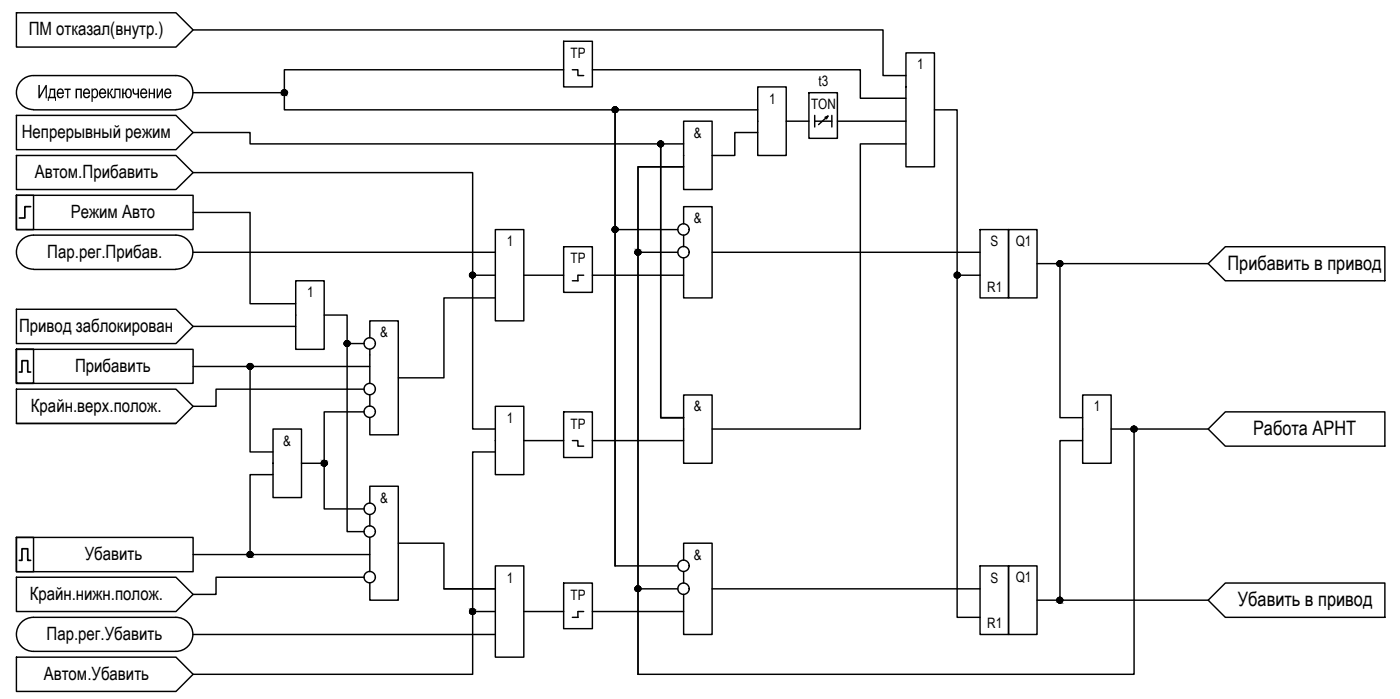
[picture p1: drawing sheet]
<svg xmlns="http://www.w3.org/2000/svg" width="246mm" height="123mm" viewBox="0 0 246 123" stroke-linecap="round" stroke-linejoin="round" font-family="sans-serif">
<!-- layer: 0 -->
<g fill="none" stroke="#000" stroke-width=".25">
<path d="M2.9 2.2h28l3 3-3 3.1h-28zM5.9 19.3h25M30.8 13.2a2.98 2.98 0 0 1 3 3 2.98 2.98 0 0 1-3 3M30.9 13.2h-25a2.98 2.98 0 0 0-3 3 2.98 2.98 0 0 0 3 3M33.9 16.3h16v3h83M33.9 5.2h121v8h4M98.8 7.2h5.1v8h-5.1zM98.8 12.2h-48.9v4.1M100.4 12.2h.9v1h1.1M103.9 12.2h47v5h8M107.9 19.3v79.9h11M132.9 15.2h5v12.1h-5z"/>
<path d="M141.9 16.3h5v8h-5zM158.9 9.3h5v20h-5zM163.9 19.3h4v88.9h4M2.9 34.2h3v6.1h-3zM2.9 34.2h31v6.1h-31zM2.9 27.3h28l3 3-3 2.9h-28zM2.9 20.2h28l3 3-3 3h-28zM33.9 37.3h10v16h8M33.9 30.3h49v18h4M33.9 23.2h10v2h76M115.9 25.2v48h4h-4M119.9 39.2v-3h5v16h-5v-6.9"/>
<path d="M119.9 29.3h-8v88.9h87v-43M119.9 21.2h5v12h-5zM132.9 23.2h-4v4.1h-4M137.9 21.2h4M142.9 21.2h3M142.9 20.2v2.1M144.7 20.6l.5-.2-1.6 1.4M145.2 20.4l-.3 .4M145.9 20.2v2.1M146.9 21.2h12M158.9 25.2h-8v50h-26M2.9 54.2h28l3 3-3 3h-28z"/>
<path d="M5.9 47.2h25M30.8 41.2a2.98 2.98 0 0 1 3 3 2.98 2.98 0 0 1-3 3M30.9 41.2h-25a2.98 2.98 0 0 0-3 3 2.98 2.98 0 0 0 3 3M33.9 44.2h53M33.9 57.2h18M51.9 49.2h5v12.1h-5zM56.9 55.2h4v38h3M64.9 59.2v-2.9h4.9v19.9h-4.9v-3M82.9 48.3v26.9h4M86.9 40.3h5v16h-5zM86.9 52.2h-9v14h-8.1M91.9 48.3h6.9"/>
<path d="M98.8 43.3h5.1v8h-5.1zM100.4 49.2h1M101.3 48.3v.9M101.4 48.3h1M103.9 48.3h16M107.9 40.3h11M111.9 44.2h7M119.9 41.2v2.1M124.9 44.2h47M167.9 48.3h4M171.9 40.3h5v11.9h-5zM176.9 40.3h5v11.9h-5z"/>
<path d="M181.9 46.2h30M185.9 46.2v27h4M211.9 46.2l3-2.9h28v5.9h-28zM2.9 61.3h31v5.9h-31v-5.9v5.9h3v-5.9zM2.9 68.2h28l3 3-3 3.1h-28zM2.9 74.3h28M33.9 64.3h31M43.9 64.3v14.9h4M47.9 75.2h5v12h-5zM60.9 60.2h3M63.9 68.2h-26v3h-4M63.9 72.2h-7v17h7"/>
<path d="M64.9 61.3v5.9M64.9 69.3v1.9M86.9 71.2h5v12h-5zM86.9 79.2h-4v28M91.9 77.3h6.9M98.8 72.2h5.1v8h-5.1zM100.4 77.3h.9v.9h1.1M103.9 77.3h16M119.9 69.3h5v11.9h-5zM189.9 69.3h5v11.9h-5zM189.9 77.3h-4v27.9M194.9 75.2h17"/>
<path d="M211.9 75.2l3-3h28v6h-28zM2.9 94.2h31v6h-31zM2.9 94.2h3v6h-3zM33.9 97.2h31M47.9 83.2h-4v14M52.9 81.2h4M64.9 88.2v-2.9h4.9v19.9h-4.9v-3M64.9 90.3v1.9M64.9 94.2v6M69.8 95.2h8.1v8h9M86.9 99.2h5v16h-5zM119.9 98.3v-3.1h5v16.1h-5v-7.1"/>
<path d="M171.9 99.2h5v12.1h-5zM176.9 99.2h5v12.1h-5zM2.9 115.2h28l3 3-3 3h-28zM2.9 101.2h28l3 3-3 3h-28zM30.8 108.2a2.98 2.98 0 0 1 3 3 2.98 2.98 0 0 1-3 3M30.9 108.2h-25a2.98 2.98 0 0 0-3 3 2.98 2.98 0 0 0 3 3h25M33.9 111.3h53M63.9 101.2h-26v3h-4M77.9 103.2h9M86.9 107.2h-4v11h-49M91.9 107.2h6.9M98.8 102.2h5.1v8h-5.1z"/>
<path d="M100.4 108.2h1M101.3 107.2v1M101.4 107.2h1M103.9 107.2h16M111.9 103.2h7M119.9 100.2v2M124.9 103.2h47M181.9 105.2h30M211.9 105.2l3-3h28v6h-28z"/>
<circle cx="49.8" cy="16.2" r=".49"/>
<circle cx="107.8" cy="19.2" r=".49"/>
<circle cx="115.8" cy="25.2" r=".49"/>
<circle cx="82.9" cy="48.2" r=".49"/>
<circle cx="107.8" cy="40.2" r=".49"/>
<circle cx="111.9" cy="44.2" r=".49"/>
<circle cx="119.9" cy="40.2" r=".99"/>
<circle cx="119.9" cy="44.2" r=".99"/>
<circle cx="167.8" cy="48.2" r=".49"/>
<circle cx="185.9" cy="46.2" r=".49"/>
<circle cx="43.8" cy="64.2" r=".49"/>
<circle cx="60.9" cy="60.2" r=".49"/>
<circle cx="64.8" cy="60.2" r=".99"/>
<circle cx="64.8" cy="72.2" r=".99"/>
<circle cx="64.8" cy="68.2" r=".99"/>
<circle cx="198.9" cy="75.2" r=".49"/>
<circle cx="43.8" cy="97.2" r=".49"/>
<circle cx="56.8" cy="81.2" r=".49"/>
<circle cx="64.8" cy="89.2" r=".99"/>
<circle cx="64.8" cy="93.2" r=".99"/>
<circle cx="119.9" cy="99.2" r=".99"/>
<circle cx="64.8" cy="101.2" r=".99"/>
<circle cx="82.9" cy="107.2" r=".49"/>
<circle cx="111.9" cy="103.2" r=".49"/>
<circle cx="119.9" cy="103.2" r=".99"/>
<circle cx="185.9" cy="105.2" r=".49"/>
</g>
<g fill="#000" stroke="#000" stroke-width=".18">
<path d="M49.7 16.7h.3zM49.8 15.7h.1zM107.5 18.9h.7zM107.8 18.8h.1zM107.5 39.9h.7zM107.8 39.7h.1zM115.7 25.7h.3zM115.8 24.8h.1zM60.8 59.7h.1zM82.8 48.7h.2zM82.8 47.8h.1zM111.8 44.7h.2z"/>
<path d="M111.8 43.7h.1zM167.8 48.7h.2zM167.8 47.8h.1zM185.8 46.7h.2zM185.8 45.8h.1zM43.8 64.7h.2zM43.8 63.8h.1zM60.7 60.7h.3zM198.8 75.7h.2zM198.8 74.8h.1zM43.8 97.7h.2zM43.8 96.7h.1z"/>
<path d="M56.8 81.7h.2zM56.8 80.7h.1zM82.8 107.7h.2zM82.8 106.7h.1zM111.8 103.7h.2zM111.8 102.7h.1zM185.8 105.7h.2zM185.8 104.7h.1z"/>
<path d="M49.8 15.7h.2zM49.7 15.7h.3z"/>
<path d="M49.8 16.8h.1zM49.7 16.7l.2 .1z"/>
<path d="M49.7 15.7l.3 .1zM49.7 15.7l.3 .1z"/>
<path d="M49.7 15.8h.4zM49.7 15.8h.4z"/>
<path d="M49.7 16.7h.3zM49.7 16.7h.3z"/>
<path d="M49.7 15.8h.4zM49.7 15.8h.4z"/>
<path d="M49.7 16.7h.4zM49.7 16.7h.3z"/>
<path d="M49.6 15.8h.6zM49.6 15.8h.6z"/>
<path d="M49.6 16.7h.5zM49.6 16.7h.5z"/>
<path d="M49.6 15.8l.6 .1zM49.6 15.8l.6 .1z"/>
<path d="M49.6 16.6h.6zM49.6 16.6l.5 .1z"/>
<path d="M49.5 15.9h.7zM49.5 15.9h.7z"/>
<path d="M49.5 16.6h.7zM49.5 16.6h.7z"/>
<path d="M49.5 15.9l.7 .1zM49.5 15.9l.7 .1z"/>
<path d="M49.5 16h.8zM49.4 16h.9z"/>
<path d="M49.5 16.6h.7zM49.5 16.6h.7z"/>
<path d="M49.5 16.6h.7zM49.5 16.6h.7z"/>
<path d="M49.4 16h.9zM49.4 16h.9z"/>
<path d="M49.4 16h.9zM49.4 16h.9z"/>
<path d="M49.4 16.5h.9zM49.4 16.5h.9z"/>
<path d="M49.4 16.5h.9zM49.4 16.5l.8 .1z"/>
<path d="M49.4 16l.9 .1zM49.4 16l.9 .1z"/>
<path d="M49.4 16.1l1 .1zM49.4 16.1l1 .1z"/>
<path d="M49.4 16.4h.9zM49.4 16.4h.9z"/>
<path d="M49.4 16.4h.9zM49.4 16.4l.9 .1z"/>
<path d="M49.4 16.2h1zM49.4 16.2h1z"/>
<path d="M49.4 16.2l1 .1zM49.4 16.2l1 .1z"/>
<path d="M49.4 16.3h1zM49.4 16.3h1z"/>
<path d="M49.4 16.3h1zM49.4 16.3h1z"/>
<path d="M49.4 16.3h1zM49.4 16.3l.9 .1z"/>
<path d="M107.8 18.8h.2zM107.8 18.8h.2z"/>
<path d="M107.8 18.8h.2zM107.7 18.8h.3z"/>
<path d="M107.8 19.7h.2zM107.8 19.7h.1zM107.8 19.7l.1 .1z"/>
<path d="M107.7 18.8h.4zM107.7 18.8h.4z"/>
<path d="M107.7 19.7h.3zM107.7 19.7h.3z"/>
<path d="M107.7 18.8h.4zM107.6 18.8h.5z"/>
<path d="M107.7 19.7h.4zM107.7 19.7h.3z"/>
<path d="M107.6 18.8h.6zM107.6 18.8h.6z"/>
<path d="M107.6 19.7h.5zM107.6 19.7h.5z"/>
<path d="M107.6 18.8l.6 .1zM107.6 18.8l.6 .1z"/>
<path d="M107.6 19.6h.6zM107.6 19.6l.5 .1z"/>
<path d="M107.5 18.9h.7zM107.5 18.9h.7zM107.5 18.9h.7z"/>
<path d="M107.5 19.6h.7zM107.5 19.6h.7z"/>
<path d="M107.5 18.9l.8 .1zM107.5 18.9l.8 .1z"/>
<path d="M107.5 19.6h.7zM107.5 19.6h.7z"/>
<path d="M107.5 19.6h.7zM107.5 19.6h.7z"/>
<path d="M107.4 19h.9zM107.4 19h.9z"/>
<path d="M107.4 19.5h.9zM107.4 19.5l.8 .1z"/>
<path d="M107.4 19h.9zM107.4 19h.9z"/>
<path d="M107.4 19l.9 .1zM107.4 19l.9 .1z"/>
<path d="M107.4 19.1h1zM107.4 19.1h1z"/>
<path d="M107.4 19.4h.9zM107.4 19.4h.9z"/>
<path d="M107.4 19.4l.9 .1zM107.4 19.4l.9 .1z"/>
<path d="M107.4 19.5h.9zM107.4 19.5h.9z"/>
<path d="M107.4 19.1l1 .1zM107.4 19.1l1 .1h-1z"/>
<path d="M107.4 19.2l1 .1zM107.4 19.2l1 .1z"/>
<path d="M107.4 19.3h1zM107.4 19.3h1z"/>
<path d="M107.4 19.3h1zM107.4 19.3h1z"/>
<path d="M107.4 19.3h1zM107.4 19.3l.9 .1z"/>
<path d="M107.8 39.7h.2zM107.8 39.7h.2z"/>
<path d="M107.8 39.7l.2 .1zM107.7 39.8h.3z"/>
<path d="M107.7 39.8h.4zM107.7 39.8h.4z"/>
<path d="M107.7 39.8h.4zM107.6 39.8h.5z"/>
<path d="M107.6 39.8h.6zM107.6 39.8h.6z"/>
<path d="M107.6 39.8l.6 .1zM107.6 39.8l.6 .1z"/>
<path d="M107.5 39.9h.7zM107.5 39.9h.7zM107.5 39.9h.7z"/>
<path d="M107.5 39.9l.8 .1zM107.5 39.9l.8 .1z"/>
<path d="M107.4 40h.9zM107.4 40h.9z"/>
<path d="M115.8 24.8h.2zM115.7 24.8h.3z"/>
<path d="M115.8 25.7h.1zM115.7 25.7h.2z"/>
<path d="M115.7 24.8h.3zM115.7 24.8h.3z"/>
<path d="M115.7 24.8h.4zM115.7 24.8h.4z"/>
<path d="M115.7 25.7h.3zM115.7 25.7h.3z"/>
<path d="M115.7 24.8h.4zM115.6 24.8h.5z"/>
<path d="M115.7 25.7h.4zM115.7 25.7h.3z"/>
<path d="M115.6 24.8h.6zM115.6 24.8h.6z"/>
<path d="M115.6 25.7h.5zM115.6 25.7h.5z"/>
<path d="M115.6 24.8l.6 .1zM115.6 24.8l.6 .1z"/>
<path d="M115.6 25.7h.6zM115.6 25.7h.5z"/>
<path d="M115.5 25.6h.7zM115.5 25.6h.7z"/>
<path d="M115.5 25.6h.7zM115.5 25.6l.7 .1z"/>
<path d="M115.5 24.9h.7zM115.5 24.9h.7z"/>
<path d="M115.5 24.9h.7zM115.5 24.9h.7z"/>
<path d="M115.5 24.9l.8 .1zM115.5 24.9l.8 .1z"/>
<path d="M115.5 25.6h.7zM115.5 25.6h.7z"/>
<path d="M115.4 25h.9zM115.4 25h.9z"/>
<path d="M115.4 25l.9 .1zM115.4 25l.9 .1z"/>
<path d="M115.4 25.5h.9zM115.4 25.5h.9z"/>
<path d="M115.4 25.5h.9zM115.4 25.5l.8 .1z"/>
<path d="M115.4 25.1h.9zM115.4 25.1h.9z"/>
<path d="M115.4 25.1h1zM115.4 25.1h1z"/>
<path d="M115.4 25.4h.9zM115.4 25.4h.9z"/>
<path d="M115.4 25.4h.9zM115.4 25.4l.9 .1z"/>
<path d="M115.4 25.1l1 .1zM115.4 25.1l1 .1z"/>
<path d="M115.4 25.2h1zM115.4 25.2h1z"/>
<path d="M115.4 25.2l1 .1zM115.4 25.2l1 .1z"/>
<path d="M115.4 25.3l1 .1zM115.4 25.3l1 .1z"/>
<path d="M115.4 25.4h1zM115.4 25.4h.9z"/>
<path d="M60.8 59.7l.2 .1zM60.8 59.7l.2 .1z"/>
<path d="M60.7 59.8h.3zM60.7 59.8h.3z"/>
<path d="M60.7 59.8h.4zM60.7 59.8h.4z"/>
<path d="M60.7 59.8h.4zM60.6 59.8h.5z"/>
<path d="M60.6 59.8h.6zM60.6 59.8h.6z"/>
<path d="M60.6 59.8l.6 .1zM60.6 59.8l.6 .1z"/>
<path d="M60.5 59.9h.7zM60.5 59.9h.7z"/>
<path d="M60.5 59.9h.8zM60.5 59.9h.8z"/>
<path d="M60.5 59.9l.8 .1zM60.5 59.9l.8 .1z"/>
<path d="M60.5 60h.8zM60.5 60h.8z"/>
<path d="M82.8 48.7h.1zM82.8 48.7h.1z"/>
<path d="M82.8 47.8h.2zM82.8 47.8h.2z"/>
<path d="M82.8 47.8h.2zM82.7 47.8h.3z"/>
<path d="M82.7 47.8h.4zM82.7 47.8h.4z"/>
<path d="M82.7 48.7h.3zM82.7 48.7h.3z"/>
<path d="M82.7 47.8h.4zM82.6 47.8h.5z"/>
<path d="M82.7 48.7h.4zM82.7 48.7h.3z"/>
<path d="M82.6 47.8h.5zM82.6 47.8h.5z"/>
<path d="M82.6 48.7h.5zM82.6 48.7h.5z"/>
<path d="M82.6 47.8l.6 .1zM82.6 47.8l.6 .1z"/>
<path d="M82.6 48.6h.5zM82.6 48.6l.5 .1z"/>
<path d="M82.5 47.9h.7zM82.5 47.9h.7z"/>
<path d="M82.5 48.6h.7zM82.5 48.6h.6z"/>
<path d="M82.5 47.9h.8zM82.5 47.9h.8z"/>
<path d="M82.5 48.6h.7zM82.5 48.6h.7z"/>
<path d="M82.5 47.9l.8 .1zM82.5 47.9l.8 .1z"/>
<path d="M82.5 48h.8zM82.5 48h.8z"/>
<path d="M82.5 48.5l.8 .1zM82.5 48.5l.8 .1z"/>
<path d="M82.5 48.6h.8zM82.5 48.6h.7z"/>
<path d="M82.4 48h.9zM82.4 48h.9z"/>
<path d="M82.4 48l1 .1zM82.4 48l1 .1z"/>
<path d="M82.4 48.4l.9 .1zM82.4 48.4l.9 .1z"/>
<path d="M82.4 48.5h.9zM82.4 48.5h.9z"/>
<path d="M82.4 48.1h1zM82.4 48.1h1z"/>
<path d="M82.4 48.1l1 .1zM82.4 48.1l1 .1z"/>
<path d="M82.4 48.2l1 .1zM82.4 48.2l1 .1z"/>
<path d="M82.4 48.3h1zM82.4 48.3h1z"/>
<path d="M82.4 48.3h1zM82.4 48.3h1z"/>
<path d="M82.4 48.3l1 .1zM82.4 48.3l1 .1z"/>
<path d="M82.4 48.4h1zM82.4 48.4h.9z"/>
<path d="M107.8 40.7h.2zM107.8 40.7h.1zM107.8 40.7l.1 .1z"/>
<path d="M107.7 40.7h.3zM107.7 40.7h.3z"/>
<path d="M107.7 40.7h.4zM107.7 40.7h.3z"/>
<path d="M107.6 40.7h.5zM107.6 40.7h.5z"/>
<path d="M107.6 40.6h.6zM107.6 40.6l.5 .1z"/>
<path d="M107.5 40.6h.7zM107.5 40.6h.7z"/>
<path d="M107.5 40.6h.7zM107.5 40.6h.7z"/>
<path d="M107.5 40.6h.7zM107.5 40.6h.7z"/>
<path d="M107.4 40.5h.9zM107.4 40.5l.8 .1z"/>
<path d="M107.4 40h.9zM107.4 40h.9z"/>
<path d="M107.4 40l.9 .1zM107.4 40l.9 .1z"/>
<path d="M107.4 40.1h1zM107.4 40.1h1z"/>
<path d="M107.4 40.4h.9zM107.4 40.4h.9z"/>
<path d="M107.4 40.4l.9 .1zM107.4 40.4l.9 .1z"/>
<path d="M107.4 40.5h.9zM107.4 40.5h.9z"/>
<path d="M107.4 40.1l1 .1zM107.4 40.1l1 .1h-1z"/>
<path d="M107.4 40.2l1 .1zM107.4 40.2l1 .1z"/>
<path d="M107.4 40.3h1zM107.4 40.3h1z"/>
<path d="M107.4 40.3h1zM107.4 40.3h1z"/>
<path d="M107.4 40.3h1zM107.4 40.3l.9 .1z"/>
<path d="M111.8 44.7h.1zM111.8 44.7h.1z"/>
<path d="M111.8 43.7l.2 .1zM111.8 43.7l.2 .1z"/>
<path d="M111.8 43.8h.2zM111.7 43.8h.3z"/>
<path d="M111.7 43.8h.4zM111.7 43.8h.4z"/>
<path d="M111.7 44.7h.3zM111.7 44.7h.3z"/>
<path d="M111.7 43.8h.4zM111.7 43.8h.4z"/>
<path d="M111.7 44.7h.4zM111.7 44.7h.3z"/>
<path d="M111.6 43.8l.5 .1zM111.6 43.8l.5 .1z"/>
<path d="M111.6 44.7h.5zM111.6 44.7h.5z"/>
<path d="M111.6 43.9h.6zM111.5 43.9h.7z"/>
<path d="M111.6 44.7h.5zM111.6 44.7h.5z"/>
<path d="M111.5 43.9h.7zM111.5 43.9h.7z"/>
<path d="M111.5 44.6h.7zM111.5 44.6l.6 .1z"/>
<path d="M111.5 43.9h.8zM111.5 43.9h.8z"/>
<path d="M111.5 44.6h.7zM111.5 44.6h.7z"/>
<path d="M111.5 43.9l.8 .1zM111.5 43.9l.8 .1z"/>
<path d="M111.5 44h.8zM111.5 44h.8z"/>
<path d="M111.5 44.5h.8zM111.5 44.5l.7 .1z"/>
<path d="M111.4 44l1 .1zM111.4 44l1 .1z"/>
<path d="M111.4 44.5h.9zM111.4 44.5h.9zM111.5 44.5h.8zM111.5 44.5h.8z"/>
<path d="M111.4 44.1h1zM111.4 44.1h1z"/>
<path d="M111.4 44.1l1 .1zM111.4 44.1l1 .1z"/>
<path d="M111.4 44.2h1zM111.4 44.2h1z"/>
<path d="M111.4 44.2h1zM111.4 44.2h1z"/>
<path d="M111.4 44.2l1 .1zM111.4 44.2l1 .1z"/>
<path d="M111.4 44.3h1zM111.4 44.3h1z"/>
<path d="M111.4 44.3l1 .1zM111.4 44.3l1 .1z"/>
<path d="M111.4 44.4h1zM111.4 44.4h1z"/>
<path d="M111.4 44.4h1zM111.4 44.4l.9 .1z"/>
<path d="M167.8 48.7h.1zM167.8 48.7h.1z"/>
<path d="M167.8 47.8h.2zM167.8 47.8h.2z"/>
<path d="M167.8 47.8h.2zM167.7 47.8h.3z"/>
<path d="M167.7 47.8h.4zM167.7 47.8h.4z"/>
<path d="M167.7 48.7h.3zM167.7 48.7h.3z"/>
<path d="M167.7 47.8h.4zM167.6 47.8h.5z"/>
<path d="M167.7 48.7h.4zM167.7 48.7h.3z"/>
<path d="M167.6 47.8h.5zM167.6 47.8h.5z"/>
<path d="M167.6 48.7h.5zM167.6 48.7h.5z"/>
<path d="M167.6 47.8l.6 .1zM167.6 47.8l.6 .1z"/>
<path d="M167.6 48.6h.5zM167.6 48.6l.5 .1z"/>
<path d="M167.6 47.9h.6zM167.6 47.9h.6z"/>
<path d="M167.6 48.6h.6zM167.6 48.6h.5z"/>
<path d="M167.5 47.9h.8zM167.5 47.9h.8z"/>
<path d="M167.5 48.6h.7zM167.5 48.6h.7z"/>
<path d="M167.5 47.9l.8 .1zM167.5 47.9l.8 .1z"/>
<path d="M167.4 48h.9zM167.4 48h.9z"/>
<path d="M167.4 48.5l.9 .1zM167.4 48.5l.9 .1z"/>
<path d="M167.5 48.6h.8zM167.5 48.6h.7z"/>
<path d="M167.4 48h.9zM167.4 48h.9z"/>
<path d="M167.4 48l1 .1zM167.4 48l1 .1z"/>
<path d="M167.4 48.4l.9 .1zM167.4 48.4l.9 .1z"/>
<path d="M167.4 48.5h.9zM167.4 48.5h.9z"/>
<path d="M167.4 48.1h1zM167.4 48.1h1z"/>
<path d="M167.4 48.1l1 .1zM167.4 48.1l1 .1z"/>
<path d="M167.4 48.2l1 .1zM167.4 48.2l1 .1z"/>
<path d="M167.4 48.3h1zM167.4 48.3h1z"/>
<path d="M167.4 48.3h1zM167.4 48.3h1z"/>
<path d="M167.4 48.3l1 .1zM167.4 48.3l1 .1z"/>
<path d="M167.4 48.4h1zM167.4 48.4h.9z"/>
<path d="M185.8 46.7h.1zM185.8 46.7h.1z"/>
<path d="M185.8 45.8h.2zM185.8 45.8h.2z"/>
<path d="M185.8 45.8h.2zM185.7 45.8h.3z"/>
<path d="M185.7 45.8h.4zM185.7 45.8h.4z"/>
<path d="M185.7 46.7h.3zM185.7 46.7h.3z"/>
<path d="M185.7 45.8h.4zM185.6 45.8h.5z"/>
<path d="M185.7 46.7h.4zM185.7 46.7h.3z"/>
<path d="M185.6 45.8h.5zM185.6 45.8h.5z"/>
<path d="M185.6 46.7h.5zM185.6 46.7h.5z"/>
<path d="M185.6 45.8l.6 .1zM185.6 45.8l.6 .1z"/>
<path d="M185.6 46.6h.5zM185.6 46.6l.5 .1z"/>
<path d="M185.5 45.9h.7zM185.5 45.9h.7z"/>
<path d="M185.5 46.6h.7zM185.5 46.6h.6z"/>
<path d="M185.5 45.9h.8zM185.5 45.9h.8z"/>
<path d="M185.5 46.6h.7zM185.5 46.6h.7z"/>
<path d="M185.5 45.9l.8 .1zM185.5 45.9l.8 .1z"/>
<path d="M185.5 46h.8zM185.5 46h.8z"/>
<path d="M185.5 46.5l.8 .1zM185.5 46.5l.8 .1z"/>
<path d="M185.5 46.6h.8zM185.5 46.6h.7z"/>
<path d="M185.4 46l.9 .1zM185.4 46l.9 .1z"/>
<path d="M185.4 46.1h1zM185.4 46.1h1z"/>
<path d="M185.4 46.4l.9 .1zM185.4 46.4l.9 .1z"/>
<path d="M185.4 46.5h.9zM185.4 46.5h.9z"/>
<path d="M185.4 46.1h1zM185.4 46.1h1z"/>
<path d="M185.4 46.1l1 .1zM185.4 46.1l1 .1z"/>
<path d="M185.4 46.2h1zM185.4 46.2h1z"/>
<path d="M185.4 46.2l1 .1zM185.4 46.2l1 .1z"/>
<path d="M185.4 46.3l1 .1zM185.4 46.3l1 .1z"/>
<path d="M185.4 46.4h1zM185.4 46.4h1z"/>
<path d="M185.4 46.4h1zM185.4 46.4h.9z"/>
<path d="M43.8 64.7h.1zM43.8 64.7h.1z"/>
<path d="M43.8 63.8h.2zM43.8 63.8h.2z"/>
<path d="M43.8 63.8h.2zM43.7 63.8h.3z"/>
<path d="M43.7 63.8h.4zM43.7 63.8h.4z"/>
<path d="M43.7 64.7h.3zM43.7 64.7h.3z"/>
<path d="M43.7 63.8h.4zM43.6 63.8h.5z"/>
<path d="M43.7 64.7h.4zM43.7 64.7h.3z"/>
<path d="M43.6 63.8h.6zM43.6 63.8h.6z"/>
<path d="M43.6 64.7h.5zM43.6 64.7h.5z"/>
<path d="M43.6 63.8l.6 .1zM43.6 63.8l.6 .1z"/>
<path d="M43.6 64.6h.6zM43.6 64.6l.5 .1z"/>
<path d="M43.6 63.9h.6zM43.5 63.9h.7z"/>
<path d="M43.6 64.6h.6zM43.6 64.6h.6z"/>
<path d="M43.5 63.9h.8zM43.5 63.9h.8z"/>
<path d="M43.5 64.6h.7zM43.5 64.6h.7z"/>
<path d="M43.5 63.9l.8 .1zM43.5 63.9l.8 .1z"/>
<path d="M43.4 64h.9zM43.4 64h.9z"/>
<path d="M43.4 64.5l.9 .1zM43.4 64.5l.9 .1z"/>
<path d="M43.5 64.6h.8zM43.5 64.6h.7z"/>
<path d="M43.4 64h.9zM43.4 64h.9z"/>
<path d="M43.4 64l1 .1zM43.4 64l1 .1z"/>
<path d="M43.4 64.4l.9 .1zM43.4 64.4l.9 .1z"/>
<path d="M43.4 64.5h.9zM43.4 64.5h.9z"/>
<path d="M43.4 64.1h1zM43.4 64.1h1z"/>
<path d="M43.4 64.1l1 .1zM43.4 64.1l1 .1z"/>
<path d="M43.4 64.2l1 .1zM43.4 64.2l1 .1z"/>
<path d="M43.4 64.3h1zM43.4 64.3h1z"/>
<path d="M43.4 64.3h1zM43.4 64.3h1z"/>
<path d="M43.4 64.3l1 .1zM43.4 64.3l1 .1z"/>
<path d="M43.4 64.4h1zM43.4 64.4h.9z"/>
<path d="M60.7 60.7h.2zM60.8 60.7h.1z"/>
<path d="M60.7 60.7h.3zM60.7 60.7h.3z"/>
<path d="M60.7 60.7h.4zM60.7 60.7h.3z"/>
<path d="M60.6 60.7h.5zM60.6 60.7h.5z"/>
<path d="M60.6 60.7h.6zM60.6 60.7h.5z"/>
<path d="M60.5 60.6h.7zM60.5 60.6h.7z"/>
<path d="M60.5 60.6h.7zM60.5 60.6l.7 .1z"/>
<path d="M60.5 60.5h.8zM60.5 60.5l.7 .1z"/>
<path d="M60.4 60l.9 .1zM60.4 60l.9 .1z"/>
<path d="M60.4 60.5h.9zM60.4 60.5h.9z"/>
<path d="M60.5 60.5h.8zM60.5 60.5h.8z"/>
<path d="M60.4 60.1h.9zM60.4 60.1h.9z"/>
<path d="M60.4 60.1l.9 .1zM60.4 60.1l.9 .1z"/>
<path d="M60.4 60.2h1zM60.4 60.2h1z"/>
<path d="M60.4 60.3l.9 .1zM60.4 60.3l.9 .1z"/>
<path d="M60.4 60.4h.9zM60.4 60.4h.9z"/>
<path d="M60.4 60.4h.9zM60.4 60.4l.9 .1z"/>
<path d="M60.4 60.2h1zM60.4 60.2h1z"/>
<path d="M60.4 60.2l1 .1zM60.4 60.2l1 .1z"/>
<path d="M60.4 60.3h1zM60.4 60.3h.9z"/>
<path d="M198.8 75.7h.1zM198.8 75.7h.1z"/>
<path d="M198.8 74.8h.2zM198.8 74.8h.2z"/>
<path d="M198.8 74.8h.2zM198.7 74.8h.3z"/>
<path d="M198.7 74.8h.4zM198.7 74.8h.4z"/>
<path d="M198.7 75.7h.3zM198.7 75.7h.3z"/>
<path d="M198.7 74.8h.4zM198.6 74.8h.5z"/>
<path d="M198.7 75.7h.4zM198.7 75.7h.3z"/>
<path d="M198.6 74.8h.5zM198.6 74.8h.5z"/>
<path d="M198.6 75.7h.5zM198.6 75.7h.5z"/>
<path d="M198.6 74.8h.6zM198.5 74.8h.7z"/>
<path d="M198.6 75.6h.5zM198.6 75.6l.5 .1z"/>
<path d="M198.5 74.8l.7 .1zM198.5 74.8l.7 .1z"/>
<path d="M198.5 75.6h.7zM198.5 75.6h.6z"/>
<path d="M198.5 74.9h.8zM198.5 74.9h.8z"/>
<path d="M198.5 75.6h.7zM198.5 75.6h.7z"/>
<path d="M198.5 74.9l.8 .1zM198.5 74.9l.8 .1z"/>
<path d="M198.5 75.6h.8zM198.5 75.6h.7z"/>
<path d="M198.5 75h.8zM198.5 75h.8z"/>
<path d="M198.4 75l.9 .1zM198.4 75l.9 .1z"/>
<path d="M198.4 75.5h.9zM198.4 75.5h.9z"/>
<path d="M198.5 75.5h.8zM198.5 75.5l.8 .1z"/>
<path d="M198.4 75.1h.9zM198.4 75.1h.9z"/>
<path d="M198.4 75.1h.9zM198.4 75.1h.9z"/>
<path d="M198.4 75.1l.9 .1zM198.4 75.1l.9 .1z"/>
<path d="M198.4 75.2h.9zM198.4 75.2h.9z"/>
<path d="M198.4 75.2l.9 .1zM198.4 75.2l.9 .1z"/>
<path d="M198.4 75.3l.9 .1zM198.4 75.3l.9 .1z"/>
<path d="M198.4 75.4h.9zM198.4 75.4h.9z"/>
<path d="M198.4 75.4h.9zM198.4 75.4h.9z"/>
<path d="M198.4 75.4h.9zM198.4 75.4l.9 .1z"/>
<path d="M43.8 97.7h.1zM43.8 97.7h.1z"/>
<path d="M43.8 96.7h.2zM43.8 96.7h.2z"/>
<path d="M43.8 96.7l.2 .1zM43.7 96.8h.3z"/>
<path d="M43.7 97.7h.3zM43.7 97.7h.4z"/>
<path d="M43.7 97.7h.3zM43.7 97.7h.3z"/>
<path d="M43.7 96.8h.4zM43.7 96.8h.4z"/>
<path d="M43.7 96.8h.4zM43.6 96.8h.5z"/>
<path d="M43.6 97.7h.5zM43.6 97.7h.6z"/>
<path d="M43.6 97.7h.5zM43.6 97.7h.5z"/>
<path d="M43.6 96.8h.6zM43.6 96.8h.6z"/>
<path d="M43.6 96.8l.6 .1zM43.6 96.8l.6 .1z"/>
<path d="M43.6 96.9h.6zM43.6 96.9h.6z"/>
<path d="M43.6 97.6h.6zM43.6 97.6l.6 .1z"/>
<path d="M43.5 96.9h.8zM43.5 96.9h.8z"/>
<path d="M43.5 97.6h.7zM43.5 97.6h.7z"/>
<path d="M43.5 96.9l.8 .1zM43.5 96.9l.8 .1z"/>
<path d="M43.4 97h.9zM43.4 97h.9z"/>
<path d="M43.4 97.5h.9zM43.4 97.5h.9z"/>
<path d="M43.5 97.5h.8zM43.5 97.5l.7 .1z"/>
<path d="M43.4 97l.9 .1zM43.4 97l.9 .1z"/>
<path d="M43.4 97.1h1zM43.4 97.1h1z"/>
<path d="M43.4 97.4h.9zM43.4 97.4h.9z"/>
<path d="M43.4 97.4h.9zM43.4 97.4l.9 .1z"/>
<path d="M43.4 97.1l1 .1zM43.4 97.1l1 .1z"/>
<path d="M43.4 97.2h1zM43.4 97.2h1z"/>
<path d="M43.4 97.2h1zM43.4 97.2h1z"/>
<path d="M43.4 97.2l1 .1zM43.4 97.2l1 .1z"/>
<path d="M43.4 97.3h1zM43.4 97.3h1z"/>
<path d="M43.4 97.3l1 .1zM43.4 97.3l1 .1z"/>
<path d="M43.4 97.4h1zM43.4 97.4h.9z"/>
<path d="M56.8 81.7h.1zM56.8 81.7h.1z"/>
<path d="M56.8 80.7l.2 .1zM56.8 80.7l.2 .1z"/>
<path d="M56.8 80.8h.2zM56.7 80.8h.3z"/>
<path d="M56.7 80.8h.4zM56.7 80.8h.4z"/>
<path d="M56.7 81.7h.3zM56.7 81.7h.3z"/>
<path d="M56.7 80.8h.4zM56.6 80.8h.5z"/>
<path d="M56.7 81.7h.4zM56.7 81.7h.3z"/>
<path d="M56.6 81.7h.5zM56.6 81.7h.5z"/>
<path d="M56.6 81.7h.5zM56.6 81.7h.5z"/>
<path d="M56.6 80.8h.5zM56.6 80.8h.5z"/>
<path d="M56.6 80.8l.6 .1zM56.6 80.8l.6 .1z"/>
<path d="M56.6 80.9h.6zM56.6 80.9h.6z"/>
<path d="M56.6 81.6h.6zM56.6 81.6l.5 .1z"/>
<path d="M56.5 80.9h.8zM56.5 80.9h.8z"/>
<path d="M56.5 81.6h.7zM56.5 81.6h.7z"/>
<path d="M56.5 80.9l.8 .1zM56.5 80.9l.8 .1z"/>
<path d="M56.5 81h.8zM56.5 81h.8z"/>
<path d="M56.5 81.5h.8zM56.5 81.5h.8z"/>
<path d="M56.5 81.5h.8zM56.5 81.5l.7 .1z"/>
<path d="M56.4 81l.9 .1zM56.4 81l.9 .1z"/>
<path d="M56.4 81.1h1zM56.4 81.1h1z"/>
<path d="M56.4 81.4h.9zM56.4 81.4h.9z"/>
<path d="M56.4 81.4h.9zM56.4 81.4l.9 .1z"/>
<path d="M56.4 81.1l1 .1zM56.4 81.1l1 .1z"/>
<path d="M56.4 81.2h1zM56.4 81.2h1z"/>
<path d="M56.4 81.2h1zM56.4 81.2h1z"/>
<path d="M56.4 81.2l1 .1zM56.4 81.2l1 .1z"/>
<path d="M56.4 81.3h1zM56.4 81.3h1z"/>
<path d="M56.4 81.3l1 .1zM56.4 81.3l1 .1z"/>
<path d="M56.4 81.4h1zM56.4 81.4h.9z"/>
<path d="M82.8 107.7h.1zM82.8 107.7h.1z"/>
<path d="M82.8 106.7l.2 .1zM82.8 106.7l.2 .1z"/>
<path d="M82.8 106.8h.2zM82.7 106.8h.3z"/>
<path d="M82.7 106.8h.4zM82.7 106.8h.4z"/>
<path d="M82.7 107.7h.3zM82.7 107.7h.3z"/>
<path d="M82.7 106.8h.4zM82.7 106.8h.4z"/>
<path d="M82.7 107.7h.4zM82.7 107.7h.3z"/>
<path d="M82.6 106.8h.5zM82.6 106.8h.5z"/>
<path d="M82.6 107.7h.5zM82.6 107.7h.5z"/>
<path d="M82.6 106.8h.6zM82.5 106.8h.7z"/>
<path d="M82.6 107.7h.5zM82.6 107.7h.5z"/>
<path d="M82.5 106.8l.7 .1zM82.5 106.8l.7 .1z"/>
<path d="M82.5 107.6h.7zM82.5 107.6l.6 .1z"/>
<path d="M82.5 106.9h.8zM82.5 106.9h.8z"/>
<path d="M82.5 107.6h.7zM82.5 107.6h.7z"/>
<path d="M82.5 106.9l.8 .1zM82.5 106.9l.8 .1z"/>
<path d="M82.5 107h.8zM82.5 107h.8z"/>
<path d="M82.5 107.5h.8zM82.5 107.5l.7 .1z"/>
<path d="M82.4 107l.9 .1zM82.4 107l.9 .1z"/>
<path d="M82.4 107.1h1zM82.4 107.1h1z"/>
<path d="M82.4 107.4l.9 .1zM82.4 107.4l.9 .1z"/>
<path d="M82.4 107.5h.9zM82.4 107.5h.9zM82.5 107.5h.8zM82.5 107.5h.8z"/>
<path d="M82.4 107.1h1zM82.4 107.1h1z"/>
<path d="M82.4 107.1l1 .1zM82.4 107.1l1 .1z"/>
<path d="M82.4 107.2h1zM82.4 107.2h1z"/>
<path d="M82.4 107.2l1 .1zM82.4 107.2l1 .1z"/>
<path d="M82.4 107.3h1zM82.4 107.3h1z"/>
<path d="M82.4 107.3l1 .1zM82.4 107.3l1 .1z"/>
<path d="M82.4 107.4h1zM82.4 107.4h.9z"/>
<path d="M111.8 103.7h.1zM111.8 103.7h.1z"/>
<path d="M111.8 102.7h.2zM111.8 102.7h.2z"/>
<path d="M111.8 102.7l.2 .1zM111.8 102.7l.2 .1z"/>
<path d="M111.7 102.8h.4zM111.7 102.8h.4z"/>
<path d="M111.7 103.7h.3zM111.7 103.7h.3z"/>
<path d="M111.7 102.8h.4zM111.6 102.8h.5z"/>
<path d="M111.7 103.7h.4zM111.7 103.7h.3z"/>
<path d="M111.6 102.8h.5zM111.6 102.8h.5z"/>
<path d="M111.6 103.7h.5zM111.6 103.7h.5z"/>
<path d="M111.6 102.8l.6 .1zM111.6 102.8l.6 .1z"/>
<path d="M111.6 103.6h.5zM111.6 103.6l.5 .1z"/>
<path d="M111.5 102.9h.7zM111.5 102.9h.7z"/>
<path d="M111.5 103.6h.7zM111.5 103.6h.6z"/>
<path d="M111.5 102.9h.8zM111.5 102.9h.8z"/>
<path d="M111.5 103.6h.7zM111.5 103.6h.7z"/>
<path d="M111.5 102.9l.8 .1zM111.5 102.9l.8 .1z"/>
<path d="M111.5 103h.8zM111.5 103h.8z"/>
<path d="M111.5 103.5h.8zM111.5 103.5h.8z"/>
<path d="M111.5 103.5h.8zM111.5 103.5l.7 .1z"/>
<path d="M111.4 103h1zM111.4 103h1z"/>
<path d="M111.4 103.5h.9zM111.4 103.5h.9z"/>
<path d="M111.4 103l1 .1zM111.4 103l1 .1z"/>
<path d="M111.4 103.1h1zM111.4 103.1h1z"/>
<path d="M111.4 103.1l1 .1zM111.4 103.1l1 .1z"/>
<path d="M111.4 103.2h1zM111.4 103.2h1z"/>
<path d="M111.4 103.2l1 .1zM111.4 103.2l1 .1z"/>
<path d="M111.4 103.3h1zM111.4 103.3h1z"/>
<path d="M111.4 103.3l1 .1zM111.4 103.3l1 .1z"/>
<path d="M111.4 103.4h1zM111.4 103.4h1z"/>
<path d="M111.4 103.4h1zM111.4 103.4l.9 .1z"/>
<path d="M185.8 105.7h.1zM185.8 105.7h.1z"/>
<path d="M185.8 104.7h.2zM185.8 104.7h.2z"/>
<path d="M185.8 104.7l.2 .1zM185.8 104.7l.2 .1z"/>
<path d="M185.7 104.8h.4zM185.7 104.8h.4z"/>
<path d="M185.7 105.7h.3zM185.7 105.7h.3z"/>
<path d="M185.7 104.8h.4zM185.7 104.8h.4z"/>
<path d="M185.7 105.7h.4zM185.7 105.7h.3z"/>
<path d="M185.6 104.8h.5zM185.6 104.8h.5z"/>
<path d="M185.6 105.7h.5zM185.6 105.7h.5z"/>
<path d="M185.6 104.8l.6 .1zM185.6 104.8l.6 .1z"/>
<path d="M185.6 105.7h.5zM185.6 105.7h.5z"/>
<path d="M185.5 104.9h.7zM185.5 104.9h.7z"/>
<path d="M185.5 105.6h.7zM185.5 105.6l.6 .1z"/>
<path d="M185.5 104.9h.8zM185.5 104.9h.8z"/>
<path d="M185.5 105.6h.7zM185.5 105.6h.7z"/>
<path d="M185.5 104.9l.8 .1zM185.5 104.9l.8 .1z"/>
<path d="M185.5 105h.8zM185.5 105h.8z"/>
<path d="M185.5 105.5h.8zM185.5 105.5h.8z"/>
<path d="M185.5 105.5h.8zM185.5 105.5l.7 .1z"/>
<path d="M185.4 105l.9 .1zM185.4 105l.9 .1z"/>
<path d="M185.4 105.1h1zM185.4 105.1h1z"/>
<path d="M185.4 105.4l.9 .1zM185.4 105.4l.9 .1z"/>
<path d="M185.4 105.5h.9zM185.4 105.5h.9z"/>
<path d="M185.4 105.1l1 .1zM185.4 105.1l1 .1z"/>
<path d="M185.4 105.2h1zM185.4 105.2h1z"/>
<path d="M185.4 105.2h1zM185.4 105.2h1z"/>
<path d="M185.4 105.2l1 .1zM185.4 105.2l1 .1z"/>
<path d="M185.4 105.3h1zM185.4 105.3h1z"/>
<path d="M185.4 105.3l1 .1zM185.4 105.3l1 .1z"/>
<path d="M185.4 105.4h1zM185.4 105.4h.9z"/>
</g>
<path d="M5.4 36.2h-1v2h-1M3.4 65.2h.5v-2h1v2h.5M3.4 98.3h.5v-2.1h1v2.1h.5" fill="none" stroke="#000" stroke-width=".3"/>
<g fill="#000">
<path d="M6.7 14.9h.3v1.8l1-1.8h.2v2.3h-.2v-1.8l-1 1.8h-.3zM11.3 15.5h1.1v.3h-.4v1.4h-.2v-1.4h-.5zM13.3 15.5h1.1v1.7h-.3v-1.4h-.6v1.4h-.2zM18.8 15.5h.3v.8l.2-.1 .2-.6 .3-.1v.3l-.2 .1-.1 .3-.2 .1 .6 .9h-.3l-.5-.8v.8h-.3zM20.1 15.5h1v1.7h-.2v-1.4h-.6v.9a.37 .37 0 0 1-.1 .4 .37 .37 0 0 1-.4 .1v-.2l.3-.1zM23.2 15.5h.3v.4a.38 .38 0 0 0 .2 .5 .38 .38 0 0 0 .4-.1v-.8h.3v1.7h-.3v-.6h-.2a.54 .54 0 0 1-.7-.6zM26.1 15.5h.2v.8h.6v-.8h.3v1.7h-.3v-.7h-.6v.7h-.2zM27.5 15.5h.2v1.3l.6-1.3h.3v1.7h-.2v-1.2l-.7 1.2h-.2z"/>
<path d="M8.7 15.5h1l.1 2.2h-.1v-.5h-1.1v.5h-.2v-.7l.2-.1 .1-.3zM8.9 15.8l-.2 1.2h.7v-1.2z"/>
<path d="M10.2 15.7l.3-.2a.76 .76 0 0 1 .7 1h-1v.2a.36 .36 0 0 0 .4 .3 .36 .36 0 0 0 .4-.3h.2l-.1 .3-.3 .2h-.4l-.3-.2-.2-.9zM10.4 15.8l-.2 .4h.8l-.1-.2a.36 .36 0 0 0-.5-.2z"/>
<path d="M14.7 15.7l.6-.2 .4 .2 .1 .3v.5h-1v.1a.38 .38 0 0 0 .4 .4 .38 .38 0 0 0 .4-.3l.2 .1-.2 .3-.3 .1a.88 .88 0 0 1-.7-.5 .88 .88 0 0 1 .1-1zM15 15.8l-.2 .4h.8a.42 .42 0 0 0-.6-.4z"/>
<path d="M16 15.5h.3v.2a.52 .52 0 0 1 .6-.1 .52 .52 0 0 1 .3 .6v.4l-.1 .4-.3 .2h-.3l-.2-.2v.9h-.3zM16.5 15.7l-.2 .4v.5a.38 .38 0 0 0 .4 .4 .38 .38 0 0 0 .3-.5l-.1-.6-.3-.2z"/>
<path d="M17.6 15.7l.3-.2a.76 .76 0 0 1 .7 1h-1l.1 .2a.36 .36 0 0 0 .3 .3 .36 .36 0 0 0 .4-.3h.2l-.1 .3-.3 .2h-.4l-.3-.2-.1-.8zM17.7 15.8l-.1 .4h.8l-.1-.2a.33 .33 0 0 0-.2-.3 .33 .33 0 0 0-.4 .1z"/>
<path d="M21.4 15.5h.3v.8h.2l.2-.6a.63 .63 0 0 1 .8 0 .63 .63 0 0 1 .2 .8l-.1 .5-.4 .2a.72 .72 0 0 1-.7-.7h-.2v.7h-.3zM22.4 15.7l-.2 .3v.8a.36 .36 0 0 0 .5 .1 .36 .36 0 0 0 .2-.5v-.1a.4 .4 0 0 0-.5-.6z"/>
<path d="M24.7 15.7l.3-.2h.3l.4 .2 .1 .4v.4h-1l.1 .3a.34 .34 0 0 0 .4 .2 .34 .34 0 0 0 .3-.3l.2 .1-.4 .4h-.4l-.3-.2-.1-.6zM25 15.8l-.2 .4h.8a.37 .37 0 0 0-.2-.4 .37 .37 0 0 0-.4 0z"/>
<path d="M29 15.7l.3-.2a.76 .76 0 0 1 .8 1h-1.1l.1 .2a.36 .36 0 0 0 .3 .3 .36 .36 0 0 0 .4-.3h.3l-.2 .3-.3 .2h-.4l-.3-.2-.1-.8zM29.2 15.8l-.2 .4h.8v-.2a.33 .33 0 0 0-.2-.3 .33 .33 0 0 0-.4 .1z"/>
</g>
<g font-size="3.5">
<text x="215.3" y="47.3">Прибавить в привод</text>
<text x="219.8" y="76.3">Работа АРНТ</text>
<text x="217.1" y="106.3">Убавить в привод</text>
</g>
<g font-size="3.2">
<text x="5" y="6.2">ПМ отказал(внутр.)</text>
<text x="3.8" y="24.2">Непрерывный режим</text>
<text x="6.1" y="31.2">Автом.Прибавить</text>
<text x="12.4" y="38.2">Режим Авто</text>
<text x="8.3" y="45.3">Пар.рег.Прибав.</text>
<text x="3.3" y="58.2">Привод заблокирован</text>
<text x="13.2" y="65.2">Прибавить</text>
<text x="5.4" y="72.2">Крайн.верх.полож.</text>
<text x="14.9" y="98.2">Убавить</text>
<text x="5.2" y="105.2">Крайн.нижн.полож.</text>
<text x="8.2" y="112.2">Пар.рег.Убавить</text>
<text x="7.7" y="119.2">Автом.Убавить</text>
</g>
<g font-size="2.5">
<text x="100.1" y="10.2">TP</text>
<text x="143.6" y="15.2">t3</text>
<text x="160.9" y="12.1">1</text>
<text x="134.9" y="18.2">1</text>
<text x="142.2" y="19.1">TON</text>
<text x="121.7" y="24.1">&amp;</text>
<text x="121.7" y="39.2">&amp;</text>
<text x="88.9" y="43.1">1</text>
<text x="100.1" y="46.1">TP</text>
<text x="173.7" y="43.1">S</text>
<text x="178.1" y="43.1">Q1</text>
<text x="53.9" y="52.2">1</text>
<text x="173.1" y="51.1">R1</text>
<text x="66.7" y="59.1">&amp;</text>
<text x="88.9" y="74.1">1</text>
<text x="100.1" y="75.1">TP</text>
<text x="121.7" y="72.1">&amp;</text>
<text x="191.9" y="72.1">1</text>
<text x="49.7" y="78.1">&amp;</text>
<text x="66.7" y="88.1">&amp;</text>
<text x="121.7" y="98.1">&amp;</text>
<text x="88.9" y="102.1">1</text>
<text x="100.1" y="105.2">TP</text>
<text x="173.7" y="102.1">S</text>
<text x="178.1" y="102.1">Q1</text>
<text x="173.1" y="110.1">R1</text>
</g>
</svg>
